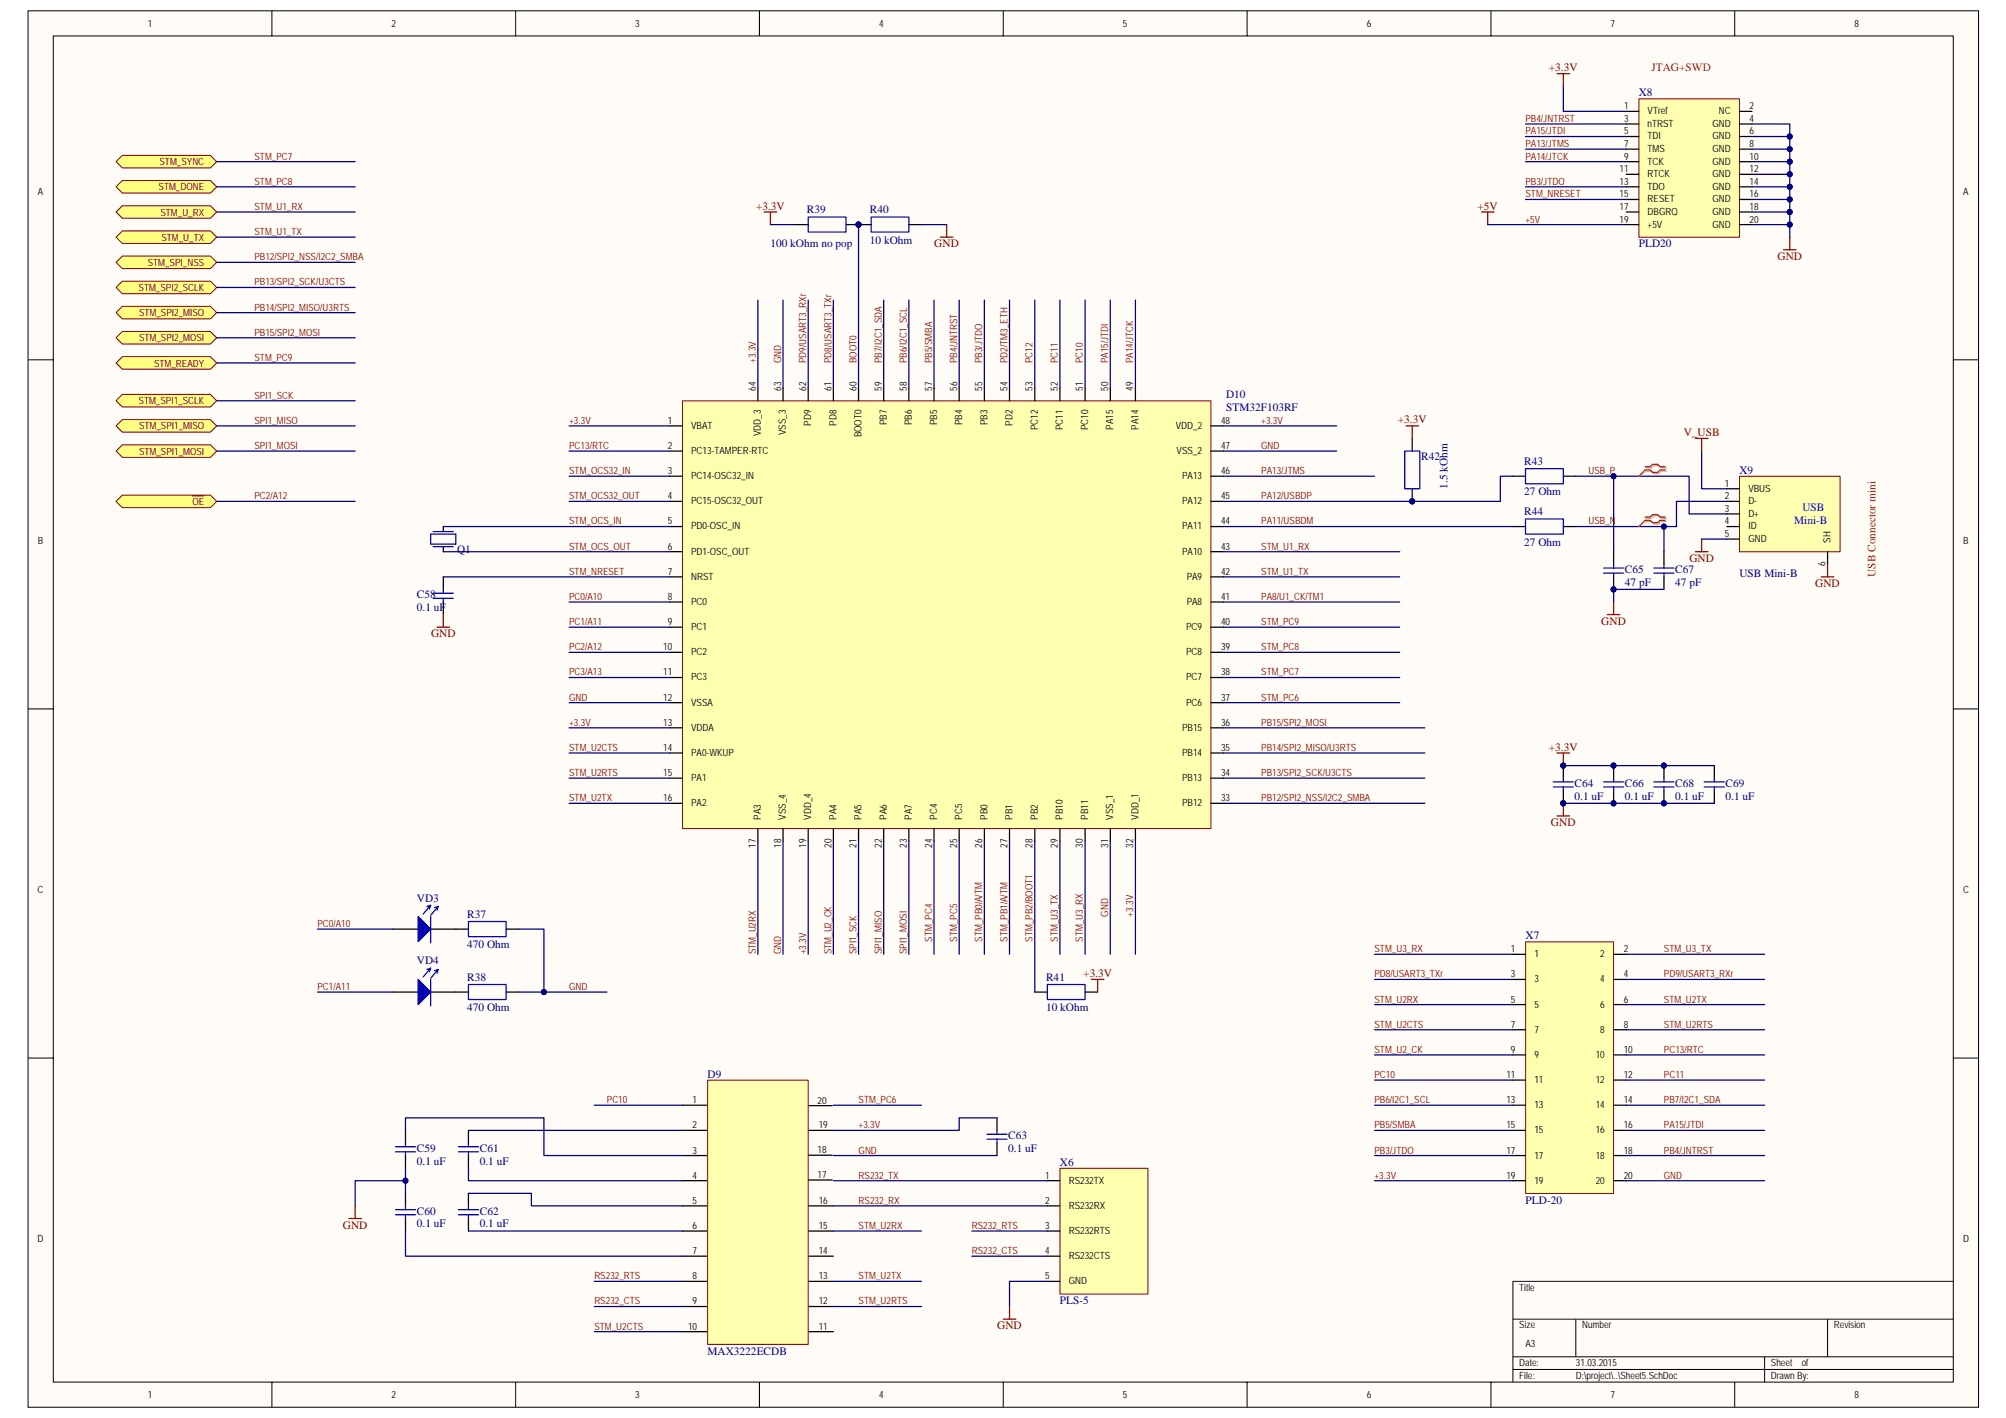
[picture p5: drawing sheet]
<svg xmlns="http://www.w3.org/2000/svg" width="420mm" height="297mm" viewBox="0 0 420 297" stroke-linecap="round" stroke-linejoin="round" font-family="sans-serif">
<path d="M5.9 2.3h408.5v292.5h-408.5z" fill="#fffcf8"/>
<path d="M5.9 2.3h408.5v292.5h-408.5z" fill="none" stroke="#000" stroke-width=".21"/>
<path d="M11.2 7.6h397.9v281.9h-397.9z" fill="#fffcf8"/>
<g fill="none" stroke="#000" stroke-width=".21">
<path d="M11.2 7.5h397.9v282h-397.9zM56.9 2.2v5.3M108 2.2v5.3M159.1 2.2v5.3M210.1 2.2v5.3M261.2 2.2v5.3M312.3 2.2v5.3M363.3 2.2v5.3M5.9 75.4h5.2M409.1 75.4h5.3M5.9 148.5h5.2M409.1 148.5h5.3"/>
<path d="M5.9 221.6h5.2M409.1 221.6h5.3M316.9 276.3h92.2M330.1 276.3v7.9M382.8 276.3v7.9M409.1 268.4h-92.2v21.1M56.9 289.5v5.3M108 289.5v5.3M159.1 289.5v5.3M210.1 289.5v5.3M261.2 289.5v5.3M312.3 289.5v5.3"/>
<path d="M316.9 284.2h92.2M316.9 286.9h92.2M363.3 289.5v5.3M369.6 284.2v5.3"/>
</g>
<path d="M143 84h110.6v89.6h-110.6z" fill="#ffffb0"/>
<path d="M142.9 84h110.7v89.6h-110.7z" fill="none" stroke="#800000" stroke-width=".21"/>
<g fill="none" stroke="#000" stroke-width=".26">
<path d="M140.3 89.2h2.6M140.3 94.5h2.6M140.3 99.8h2.6M158.7 81.3v2.6M164 81.3v2.6M169.3 81.3v2.6M174.6 81.3v2.6M179.8 81.3v2.6M185.1 81.3v2.6M190.4 81.3v2.6M195.6 81.3v2.6M200.9 81.3v2.6"/>
<path d="M206.2 81.3v2.6M211.4 81.3v2.6M216.7 81.3v2.6M222 81.3v2.6M227.3 81.3v2.6M232.5 81.3v2.6M237.8 81.3v2.6M253.6 89.2h2.7M253.6 94.5h2.7M253.6 99.8h2.7M295.8 91.8v2.7M316.9 99.8h2.6"/>
<path d="M327.4 99.8h2.7M92.8 110.3v1.1M92.8 114.5v1.1M140.3 105h2.6M140.3 110.3h2.6M140.3 115.6h2.6M253.6 105h2.7M253.6 110.3h2.7M253.6 115.6h2.7M295.8 102.4v2.6M316.9 110.3h2.6M327.4 110.3h2.7"/>
<path d="M338 115.6v2.6M348.5 115.6v2.6M140.3 120.8h2.6M140.3 126.1h2.6M140.3 131.4h2.6M140.3 136.7h2.6M253.6 120.8h2.7M253.6 126.1h2.7M253.6 131.4h2.7M253.6 136.7h2.7M338 120.8v2.7M348.5 120.8v2.7"/>
<path d="M140.3 141.9h2.6M140.3 147.2h2.6M140.3 152.5h2.6M140.3 157.7h2.6M253.6 141.9h2.7M253.6 147.2h2.7M253.6 152.5h2.7M253.6 157.7h2.7M140.3 163h2.6M140.3 168.3h2.6M158.7 173.5v2.7M164 173.5v2.7"/>
<path d="M169.3 173.5v2.7M174.6 173.5v2.7M179.8 173.5v2.7M185.1 173.5v2.7M190.4 173.5v2.7M195.6 173.5v2.7M200.9 173.5v2.7M206.2 173.5v2.7M211.4 173.5v2.7M216.7 173.5v2.7M222 173.5v2.7M227.3 173.5v2.7"/>
<path d="M232.5 173.5v2.7M237.8 173.5v2.7M253.6 163h2.7M253.6 168.3h2.7"/>
</g>
<g fill="none" stroke="#00f" stroke-width=".26">
<path d="M294.2 94.5h3.2v7.9h-3.2zM319.5 98.2h7.9v3.1h-7.9zM90.2 111.9h5.3v2.1h-5.3zM90.7 111.4h4.2M90.7 114.5h4.2M319.5 108.7h7.9v3.2h-7.9zM335.9 119h4.2M338 118.2v.8M346.4 119h4.2M348.5 118.2v.8M335.9 120.1h4.2M338 120.1v.7"/>
<path d="M346.4 120.1h4.2M348.5 120.1v.7"/>
</g>
<g fill="none" stroke="#000080" stroke-width=".26">
<path d="M158.7 62.9v18.4M164 62.9v18.4M169.3 62.9v18.4M174.6 62.9v18.4M185.1 62.9v18.4M190.4 62.9v18.4M195.6 62.9v18.4M200.9 62.9v18.4M206.2 62.9v18.4M211.4 62.9v18.4M216.7 62.9v18.4M222 62.9v18.4"/>
<path d="M227.3 62.9v18.4M232.5 62.9v18.4M237.8 62.9v18.4M256.3 94.5h23.7M256.3 89.2h23.7M256.3 99.8h31.6M338 99.8v15.8M92.8 115.6h47.5M92.8 110.3h47.5M256.3 110.3h60.6M348.5 110.3v5.3M348.5 123.5h-10.5v2.6"/>
</g>
<g fill="#000080" stroke="#000080" stroke-width=".21">
<circle cx="295.8" cy="105" r=".52"/>
<circle cx="337.9" cy="123.5" r=".52"/>
<circle cx="337.9" cy="99.8" r=".52"/>
<circle cx="348.5" cy="110.3" r=".52"/>
</g>
<path d="M294.5 89.2h2.6M295.8 89.2v2.6M336.6 128.7h2.7M338 126.1v2.6" fill="none" stroke="#800000" stroke-width=".26"/>
<path d="M364.4 99.8h21v15.8h-21z" fill="#ffffb0"/>
<path d="M364.4 99.8h21v15.8h-21z" fill="none" stroke="#800000" stroke-width=".21"/>
<path d="M361.7 102.4h2.6M361.7 105h2.6M361.7 107.7h2.6M361.7 110.3h2.6M361.7 112.9h2.6M382.8 115.6v2.6M327.4 160.4v2.6M327.4 165.7v2.6" fill="none" stroke="#000" stroke-width=".26"/>
<g fill="none" stroke="#000080" stroke-width=".26">
<path d="M330.1 99.8h23.7v7.9h7.9M356.4 94.5v7.9h5.3M256.3 115.6h36.9M356.4 112.9h5.3M361.7 105h-10.6v5.3h-21M256.3 120.8h36.9M256.3 136.7h36.9M256.3 131.4h36.9M256.3 126.1h36.9M256.3 152.5h42.1M256.3 157.7h42.1M256.3 147.2h36.9"/>
<path d="M256.3 141.9h36.9M256.3 163h42.1M256.3 168.3h42.1"/>
</g>
<g fill="#000080" stroke="#000080" stroke-width=".21">
<circle cx="348.5" cy="110.3" r=".52"/>
<circle cx="337.9" cy="99.8" r=".52"/>
<circle cx="327.4" cy="168.3" r=".52"/>
<circle cx="327.4" cy="160.4" r=".51"/>
</g>
<path d="M355.1 91.8h2.6M356.4 91.8v2.7M355.1 115.6h2.6M356.4 112.9v2.7M382.8 118.2v2.6M381.5 120.8h2.6" fill="none" stroke="#800000" stroke-width=".26"/>
<path d="M325.3 163.8h4.2M325.3 164.8h4.2M327.4 163v.8M327.4 164.8v.9" fill="none" stroke="#00f" stroke-width=".26"/>
<path d="M344.8 98h1.1l.5-.5h1.1l.5 .5h1M344.8 98.7h1.1l.5 .5h1.1l.5-.5h1M344.8 108.6h1.1l.5-.5h1.1l.5 .5h1M344.8 109.2h1.1l.5 .6h1.1l.5-.6h1" fill="none" stroke="#d0a19e" stroke-width=".26"/>
<path d="M344.8 98.7l-1.6 1.1M344.8 109.2l-1.6 1.1" fill="none" stroke="#d0a19e" stroke-width=".21"/>
<path d="M344.6 97.8h1l.5-.5h1.1l.5 .5h1.1M344.6 98.4h1l.5 .6h1.1l.5-.6h1.1M344.6 108.3h1l.5-.5h1.1l.5 .5h1.1M344.6 109h1l.5 .5h1.1l.5-.5h1.1" fill="none" stroke="#f00" stroke-width=".26"/>
<path d="M344.6 98.4l-1.4 1.4M344.6 109l-1.4 1.3" fill="none" stroke="#f00" stroke-width=".21"/>
<path d="M343.3 20.7h21v29h-21z" fill="#ffffb0"/>
<path d="M343.3 20.7h21v29h-21z" fill="none" stroke="#800000" stroke-width=".21"/>
<g fill="none" stroke="#000" stroke-width=".26">
<path d="M340.6 23.3h2.6M340.6 26h2.6M340.6 28.6h2.6M340.6 31.2h2.6M340.6 33.9h2.6M340.6 36.5h2.6M340.6 39.1h2.6M364.3 23.3h2.7M364.3 26h2.7M364.3 28.6h2.7M364.3 31.2h2.7M364.3 33.9h2.7"/>
<path d="M364.3 36.5h2.7M364.3 39.1h2.7M340.6 41.8h2.6M340.6 44.4h2.6M340.6 47.1h2.6M364.3 41.8h2.7M364.3 44.4h2.7M364.3 47.1h2.7M92.8 120.8v2.7M92.8 126.1v2.6M142.9 231.5h5.2M142.9 236.8h5.2"/>
<path d="M150 230.3h2.3M169.1 231.6h5.2M169.4 236.8h5.2M142.9 242.1h5.2M142.9 247.3h5.2M142.9 252.6h5.2M142.9 257.9h5.2M169.1 247.2h5.2M169.1 242h5.2M169.4 252.6h5.2M169.4 257.9h5.2M142.9 263.1h5.2"/>
<path d="M142.9 268.4h5.2M142.9 273.7h5.2M142.9 279h5.2M169.4 263.1h5.2M169.4 268.4h5.2M169.4 273.7h5.2M169.4 279h5.2"/>
</g>
<g fill="none" stroke="#000080" stroke-width=".26">
<path d="M327.4 18.1v5.2h13.2M319.5 26h21.1M319.5 28.6h21.1M319.5 31.2h21.1M319.5 33.9h21.1M319.5 39.1h21.1M367 26h7.9v23.7M367 28.6h7.9M367 31.2h7.9M367 33.9h7.9M367 39.1h7.9M367 36.5h7.9"/>
<path d="M319.5 41.8h21.1M367 41.8h7.9M367 44.4h7.9M367 47.1h7.9M119.2 89.2h21.1M119.2 94.5h21.1M119.2 99.8h21.1M316.9 99.8h-2.6v5.2h-58M119.2 105h21.1M92.8 120.8h47.5M119.2 126.1h21.1M119.2 131.4h21.1"/>
<path d="M119.2 136.7h21.1M119.2 141.9h21.1M119.2 147.2h21.1M119.2 152.5h21.1M119.2 157.7h21.1M119.2 163h21.1M119.2 168.3h21.1M158.7 176.2v23.7M164 176.2v23.7M169.3 176.2v23.7M174.6 176.2v23.7M179.8 176.2v23.7"/>
<path d="M185.1 176.2v23.7M190.4 176.2v23.7M195.6 176.2v23.7M200.9 176.2v23.7M206.2 176.2v23.7M211.4 176.2v23.7M222 176.2v23.7M227.3 176.2v23.7M232.5 176.2v23.7M237.8 176.2v23.7"/>
</g>
<path d="M326.1 15.4h2.6M327.4 15.4v2.7M373.6 52.3h2.6M374.9 49.7v2.6M91.5 131.4h2.7M92.8 128.7v2.7" fill="none" stroke="#800000" stroke-width=".26"/>
<g fill="#000080" stroke="#000080" stroke-width=".21">
<circle cx="374.9" cy="28.6" r=".53"/>
<circle cx="374.9" cy="31.2" r=".52"/>
<circle cx="374.9" cy="33.9" r=".53"/>
<circle cx="374.9" cy="36.5" r=".52"/>
<circle cx="374.9" cy="39.1" r=".53"/>
<circle cx="374.9" cy="41.8" r=".52"/>
<circle cx="374.9" cy="44.4" r=".53"/>
<circle cx="374.9" cy="47.1" r=".52"/>
<circle cx="295.8" cy="105" r=".52"/>
</g>
<path d="M90.7 124.3h4.2M90.7 125.3h4.2M92.8 123.5v.8M92.8 125.3v.8" fill="none" stroke="#00f" stroke-width=".26"/>
<path d="M148.2 226.3h21.1v55.3h-21.1z" fill="#ffffb0"/>
<path d="M148.2 226.3h21.1v55.3h-21.1z" fill="none" stroke="#800000" stroke-width=".21"/>
<g fill="none" stroke="#000080" stroke-width=".26">
<path d="M98.1 236.8h44.8M124.5 231.5h18.4M174.6 231.5h18.4M208.8 234.2h-7.9v2.6h-26.3M98.1 244.7v2.6h44.8M98.1 257.9h44.8M98.1 250h13.2v2.6h31.6M174.6 242.1h34.2M174.6 257.9h18.4M124.5 268.4h18.4M124.5 273.7h18.4M124.5 279h18.4"/>
<path d="M174.6 268.4h18.4M174.6 273.7h18.4"/>
</g>
<path d="M84.9 236.8v2.6M98.1 236.8v2.6M208.8 234.2v2.6M208.8 239.4v2.7M84.9 242.1v2.6M98.1 242.1v2.6M98.1 250v2.6M98.1 255.2v2.7" fill="none" stroke="#000" stroke-width=".26"/>
<g fill="none" stroke="#00f" stroke-width=".26">
<path d="M84.9 239.4v.8M98.1 239.4v.8M206.7 237.6h4.2M206.7 238.6h4.2M208.8 236.8v.8M208.8 238.6v.8M82.8 240.2h4.2M82.8 241.3h4.2M84.9 241.3v.8M96 240.2h4.2M96 241.3h4.2M96 253.4h4.2"/>
<path d="M96 254.5h4.2M98.1 241.3v.8M98.1 252.6v.8M98.1 254.5v.7"/>
</g>
<g fill="#ffff80" stroke="#800000" stroke-width=".21">
<path d="M24.3 76l1.3-1.3h18.5l1.3 1.3-1.3 1.3h-18.5z" fill-rule="evenodd"/>
<path d="M24.3 70.8l1.3-1.4h18.5l1.3 1.4-1.3 1.3h-18.5z" fill-rule="evenodd"/>
<path d="M24.3 65.5l1.3-1.3h18.5l1.3 1.3-1.3 1.3h-18.5z" fill-rule="evenodd"/>
<path d="M24.3 60.2l1.3-1.3h18.5l1.3 1.3-1.3 1.3h-18.5z" fill-rule="evenodd"/>
<path d="M24.3 54.9l1.3-1.3h18.5l1.3 1.3-1.3 1.4h-18.5z" fill-rule="evenodd"/>
<path d="M24.3 49.7l1.3-1.3h18.5l1.3 1.3-1.3 1.3h-18.5z" fill-rule="evenodd"/>
<path d="M24.3 44.4l1.3-1.3h18.5l1.3 1.3-1.3 1.3h-18.5z" fill-rule="evenodd"/>
<path d="M24.3 39.1l1.3-1.3h18.5l1.3 1.3-1.3 1.3h-18.5z" fill-rule="evenodd"/>
<path d="M24.3 33.9l1.3-1.3h18.5l1.3 1.3-1.3 1.3h-18.5z" fill-rule="evenodd"/>
</g>
<path d="M45.4 39.1h29M45.4 33.9h29M45.4 54.9h29M45.4 49.7h29M45.4 44.4h29M45.4 70.8h29M45.4 65.5h29M45.4 60.2h29M45.4 76h29" fill="none" stroke="#000080" stroke-width=".26"/>
<g fill="#ffff80" stroke="#800000" stroke-width=".21">
<path d="M24.3 94.5l1.3-1.3h18.5l1.3 1.3-1.3 1.3h-18.5z" fill-rule="evenodd"/>
<path d="M24.3 89.2l1.3-1.3h18.5l1.3 1.3-1.3 1.3h-18.5z" fill-rule="evenodd"/>
<path d="M25.6 82.6h18.5l1.3 1.3-1.3 1.4h-18.5l-1.3-1.4z" fill-rule="evenodd"/>
</g>
<path d="M45.4 94.5h29M45.4 89.2h29M45.4 83.9h29" fill="none" stroke="#000080" stroke-width=".26"/>
<path d="M319.6 197.3h18.4v52.7h-18.4z" fill="#ffffb0"/>
<path d="M319.5 197.3h18.5v52.7h-18.5z" fill="none" stroke="#800000" stroke-width=".21"/>
<g fill="none" stroke="#000" stroke-width=".26">
<path d="M166.7 47.1h2.6M177.2 47.1h5.3M190.4 47.1h2.6M338 160.4v2.6M338 165.7v2.6M348.5 160.4v2.6M348.5 165.7v2.6M359.1 160.4v2.6M359.1 165.7v2.6M82.3 194.6h5.3M90.2 194.6h5.3M316.9 199.9h2.6"/>
<path d="M338 199.9h2.6M216.7 207.8h2.7M227.3 207.8h2.6M316.9 205.2h2.6M316.9 210.4h2.6M316.9 215.7h2.6M338 205.2h2.6M338 210.4h2.6M338 215.7h2.6M316.9 221h2.6M316.9 226.3h2.6M316.9 231.5h2.6"/>
<path d="M316.9 236.8h2.6M338 221h2.6M338 226.3h2.6M338 231.5h2.6M338 236.8h2.6M84.9 250v2.6M84.9 255.2v2.7M316.9 242.1h2.6M316.9 247.3h2.6M338 242.1h2.6M338 247.3h2.6"/>
</g>
<g fill="none" stroke="#000080" stroke-width=".26">
<path d="M161.4 47.1h5.3M179.8 47.1v34.2M193 47.1h5.3M216.7 176.2v31.6M327.4 160.4h31.7M327.4 168.3h31.7M287.9 199.9h29M340.6 199.9h29M287.9 205.2h29M287.9 210.4h29M287.9 215.7h29M340.6 205.2h29"/>
<path d="M340.6 210.4h29M340.6 215.7h29M84.9 236.8v-2.6h29v7.9h29M287.9 221h29M287.9 226.3h29M287.9 231.5h29M287.9 236.8h29M340.6 221h29M340.6 226.3h29M340.6 231.5h29M340.6 236.8h29M84.9 247.3h-10.5v5.3"/>
<path d="M84.9 257.9v5.2h58M84.9 244.7v5.3M287.9 242.1h29M287.9 247.3h29M340.6 242.1h29M340.6 247.3h29"/>
</g>
<g fill="#000080" stroke="#000080" stroke-width=".21">
<circle cx="337.9" cy="168.3" r=".52"/>
<circle cx="338" cy="160.4" r=".51"/>
<circle cx="348.5" cy="168.3" r=".52"/>
<circle cx="348.5" cy="160.4" r=".51"/>
<circle cx="327.4" cy="168.3" r=".52"/>
<circle cx="327.4" cy="160.4" r=".51"/>
<circle cx="179.8" cy="47.1" r=".52"/>
<circle cx="84.9" cy="247.3" r=".52"/>
</g>
<g fill="none" stroke="#00f" stroke-width=".26">
<path d="M169.3 45.5h7.9v3.1h-7.9zM182.5 45.5h7.9v3.1h-7.9zM335.9 163.8h4.2M335.9 164.8h4.2M338 163v.8M338 164.8v.9M346.4 163.8h4.2M346.4 164.8h4.2M348.5 163v.8M348.5 164.8v.9M356.9 163.8h4.3M356.9 164.8h4.3"/>
<path d="M359.1 163v.8M359.1 164.8v.9M219.4 206.2h7.9v3.2h-7.9zM82.8 253.4h4.2M82.8 254.5h4.2M84.9 252.6v.8M84.9 254.5v.7"/>
</g>
<path d="M160.1 44.4h2.6M161.4 44.4v2.7M197 49.7h2.6M198.3 47.1v2.6M326.1 157.7h2.6M327.4 157.7v2.7M326.1 170.9h2.6M327.4 168.3v2.6M228.6 205.2h2.6M229.9 205.2v2.6M73.1 255.2h2.6M74.4 252.6v2.6" fill="none" stroke="#800000" stroke-width=".26"/>
<path d="M87.6 192l2.6 2.6-2.6 2.7z" fill="#00f"/>
<path d="M87.6 192l2.6 2.6-2.6 2.7zM89.4 189.9l.8-.3-1.6 1.9M90.2 189.6l-.3 .8M90.2 192v5.5M91 190.1l.8-.2-1.6 1.8M91.8 189.9l-.3 .8" fill="none" stroke="#00f" stroke-width=".26"/>
<path d="M82.3 207.8h5.3M90.2 207.8h5.3" fill="none" stroke="#000" stroke-width=".26"/>
<path d="M87.6 205.2l2.6 2.6-2.6 2.6z" fill="#00f"/>
<path d="M98.1 193h7.9v3.2h-7.9zM87.6 205.2l2.6 2.6-2.6 2.6zM89.4 203.1l.8-.3-1.6 1.8M90.2 202.8l-.3 .8M90.2 205.2v5.5M91 203.3l.8-.2-1.6 1.8M91.8 203.1l-.3 .8M98.1 206.2h7.9v3.2h-7.9z" fill="none" stroke="#00f" stroke-width=".26"/>
<path d="M95.5 194.6h2.6M106 194.6h2.7M95.5 207.8h2.6M106 207.8h2.7" fill="none" stroke="#000" stroke-width=".26"/>
<path d="M66.5 194.6h15.8M108.7 194.6h5.2v13.2M66.5 207.8h15.8M108.7 207.8h18.4" fill="none" stroke="#000080" stroke-width=".26"/>
<circle cx="113.9" cy="207.8" r=".52" fill="#000080" stroke="#000080" stroke-width=".21"/>
<path d="M222 244.8h18.4v26.3h-18.4z" fill="#ffffb0"/>
<path d="M222 244.7h18.4v26.4h-18.4z" fill="none" stroke="#800000" stroke-width=".21"/>
<path d="M219.4 247.3h2.6M219.4 252.6h2.6M219.4 257.9h2.6M219.4 263.1h2.6M219.4 268.4h2.6" fill="none" stroke="#000" stroke-width=".26"/>
<path d="M174.6 247.3h44.8M174.6 252.6h44.8M203.5 257.9h15.9M203.5 263.1h15.9M219.4 268.4h-8v5.3" fill="none" stroke="#000080" stroke-width=".26"/>
<path d="M210.1 276.3h2.7M211.4 273.7v2.6" fill="none" stroke="#800000" stroke-width=".26"/>
<path d="M25.6 103.7h18.5l1.3 1.3-1.3 1.3h-18.5l-1.3-1.3z" fill-rule="evenodd" fill="#ffff80" stroke="#800000" stroke-width=".21"/>
<path d="M310.3 44.4h2.6M311.6 44.4v2.7M40.3 103.8h2.5" fill="none" stroke="#800000" stroke-width=".26"/>
<path d="M311.6 47.1h29M45.4 105h29" fill="none" stroke="#000080" stroke-width=".26"/>
<g font-size="2.4" fill="#800000">
<text x="324.4" y="14.9">+3.3V</text>
<text x="158.4" y="43.9">+3.3V</text>
<text x="309.5" y="43.9">+5V</text>
<text x="195.7" y="51.8">GND</text>
<text x="372.3" y="54.4">GND</text>
<text x="292.8" y="88.7">+3.3V</text>
<text x="352.7" y="91.3">V_USB</text>
<text x="353.9" y="117.7">GND</text>
<text x="380.2" y="123">GND</text>
<text x="335.4" y="130.9">GND</text>
<text x="90.3" y="133.5">GND</text>
<text x="324.4" y="157.2">+3.3V</text>
<text x="324.9" y="173">GND</text>
<text x="226.9" y="204.7">+3.3V</text>
<text x="71.8" y="257.4">GND</text>
<text x="208.9" y="278.5">GND</text>
</g>
<g font-size="2.4" fill="#f00">
<text x="345.9" y="14.9">JTAG+SWD</text>
<text x="392.8" y="120.8" transform="rotate(-90 392.8 120.8)">USB Connector mini</text>
</g>
<g font-size="2.4" fill="#000080">
<text x="343.2" y="20.2">X8</text>
<text x="169" y="44.7">R39</text>
<text x="182.2" y="44.7">R40</text>
<text x="161.4" y="51.8">100 kOhm no pop</text>
<text x="182.2" y="51">10 kOhm</text>
<text x="343.2" y="51.8">PLD20</text>
<text x="256.8" y="83.4">D10</text>
<text x="256.8" y="86.1">STM32F103RF</text>
<text x="297.7" y="96.4">R42</text>
<text x="319.3" y="97.4">R43</text>
<text x="364.3" y="99.3">X9</text>
<text x="303.2" y="102.4" transform="rotate(-90 303.2 102.4)">1.5 kOhm</text>
<text x="319.3" y="103.7">27 Ohm</text>
<text x="319.3" y="107.9">R44</text>
<text x="95.7" y="115.8">Q1</text>
<text x="319.3" y="114.3">27 Ohm</text>
<text x="87.3" y="125.3">C58</text>
<text x="340.3" y="120.1">C65</text>
<text x="340.3" y="122.7">47 pF</text>
<text x="350.9" y="120.1">C67</text>
<text x="350.9" y="122.7">47 pF</text>
<text x="364.3" y="120.9">USB Mini-B</text>
<text x="87.3" y="128">0.1 uF</text>
<text x="329.8" y="164.9">C64</text>
<text x="329.8" y="167.5">0.1 uF</text>
<text x="340.3" y="164.9">C66</text>
<text x="340.3" y="167.5">0.1 uF</text>
<text x="350.9" y="164.9">C68</text>
<text x="350.9" y="167.5">0.1 uF</text>
<text x="361.4" y="164.9">C69</text>
<text x="361.4" y="167.5">0.1 uF</text>
<text x="87.3" y="188.8">VD3</text>
<text x="97.9" y="192.3">R37</text>
<text x="319.5" y="196.8">X7</text>
<text x="87.3" y="202">VD4</text>
<text x="97.9" y="198.6">470 Ohm</text>
<text x="97.9" y="205.5">R38</text>
<text x="219.1" y="205.5">R41</text>
<text x="97.9" y="211.8">470 Ohm</text>
<text x="219.1" y="211.8">10 kOhm</text>
<text x="148.2" y="225.7">D9</text>
<text x="211.2" y="238.7">C63</text>
<text x="87.3" y="241.3">C59</text>
<text x="87.3" y="243.9">0.1 uF</text>
<text x="100.5" y="241.3">C61</text>
<text x="100.5" y="243.9">0.1 uF</text>
<text x="211.2" y="241.3">0.1 uF</text>
<text x="222" y="244.2">X6</text>
<text x="87.3" y="254.5">C60</text>
<text x="87.3" y="257.1">0.1 uF</text>
<text x="100.5" y="254.5">C62</text>
<text x="100.5" y="257.1">0.1 uF</text>
<text x="319.5" y="252.1">PLD-20</text>
<text x="222" y="273.2">PLS-5</text>
<text x="148.2" y="283.7">MAX3222ECDB</text>
</g>
<g font-size="2.4" fill="#00f">
<text x="377.5" y="107.1">USB</text>
<text x="375.8" y="109.8">Mini-B</text>
</g>
<g font-size="2.1">
<text x="30.9" y="5.6">1</text>
<text x="82" y="5.6">2</text>
<text x="133.1" y="5.6">3</text>
<text x="184.1" y="5.6">4</text>
<text x="235.2" y="5.6">5</text>
<text x="286.3" y="5.6">6</text>
<text x="337.3" y="5.6">7</text>
<text x="388.4" y="5.6">8</text>
<text x="340.2" y="22.9">1</text>
<text x="345.1" y="23.9">VTref</text>
<text x="360" y="23.9">NC</text>
<text x="366.4" y="22.9">2</text>
<text x="340.2" y="25.5">3</text>
<text x="340.2" y="28.2">5</text>
<text x="345.1" y="26.6">nTRST</text>
<text x="345.1" y="29.2">TDI</text>
<text x="358.7" y="26.6">GND</text>
<text x="358.7" y="29.2">GND</text>
<text x="366.4" y="25.5">4</text>
<text x="366.4" y="28.2">6</text>
<text x="340.2" y="30.8">7</text>
<text x="340.2" y="33.4">9</text>
<text x="345.1" y="31.9">TMS</text>
<text x="345.1" y="34.5">TCK</text>
<text x="358.7" y="31.9">GND</text>
<text x="358.7" y="34.5">GND</text>
<text x="366.4" y="30.8">8</text>
<text x="366.4" y="33.4">10</text>
<text x="7.9" y="40.7">A</text>
<text x="339.2" y="36.1">11</text>
<text x="339.2" y="38.7">13</text>
<text x="339.2" y="41.3">15</text>
<text x="345.1" y="37.1">RTCK</text>
<text x="345.1" y="39.8">TDO</text>
<text x="358.7" y="37.1">GND</text>
<text x="358.7" y="39.8">GND</text>
<text x="366.4" y="36.1">12</text>
<text x="366.4" y="38.7">14</text>
<text x="366.4" y="41.3">16</text>
<text x="411.2" y="40.7">A</text>
<text x="339.2" y="44">17</text>
<text x="339.2" y="46.6">19</text>
<text x="345.1" y="42.4">RESET</text>
<text x="345.1" y="45">DBGRQ</text>
<text x="345.1" y="47.7">+5V</text>
<text x="358.7" y="42.4">GND</text>
<text x="358.7" y="45">GND</text>
<text x="358.7" y="47.7">GND</text>
<text x="366.4" y="44">18</text>
<text x="366.4" y="46.6">20</text>
<text x="158.3" y="81.9" transform="rotate(-90 158.3 81.9)">64</text>
<text x="163.6" y="81.9" transform="rotate(-90 163.6 81.9)">63</text>
<text x="168.9" y="81.9" transform="rotate(-90 168.9 81.9)">62</text>
<text x="174.1" y="81.9" transform="rotate(-90 174.1 81.9)">61</text>
<text x="179.4" y="81.9" transform="rotate(-90 179.4 81.9)">60</text>
<text x="184.7" y="81.9" transform="rotate(-90 184.7 81.9)">59</text>
<text x="189.9" y="81.9" transform="rotate(-90 189.9 81.9)">58</text>
<text x="195.2" y="81.9" transform="rotate(-90 195.2 81.9)">57</text>
<text x="200.5" y="81.9" transform="rotate(-90 200.5 81.9)">56</text>
<text x="205.7" y="81.9" transform="rotate(-90 205.7 81.9)">55</text>
<text x="211" y="81.9" transform="rotate(-90 211 81.9)">54</text>
<text x="216.3" y="81.9" transform="rotate(-90 216.3 81.9)">53</text>
<text x="221.6" y="81.9" transform="rotate(-90 221.6 81.9)">52</text>
<text x="226.8" y="81.9" transform="rotate(-90 226.8 81.9)">51</text>
<text x="232.1" y="81.9" transform="rotate(-90 232.1 81.9)">50</text>
<text x="237.4" y="81.9" transform="rotate(-90 237.4 81.9)">49</text>
<text x="139.9" y="88.8">1</text>
<text x="144.8" y="89.8">VBAT</text>
<text x="169.9" y="89.1" transform="rotate(-90 169.9 89.1)">PD9</text>
<text x="175.2" y="89.1" transform="rotate(-90 175.2 89.1)">PD8</text>
<text x="185.7" y="89" transform="rotate(-90 185.7 89)">PB7</text>
<text x="191" y="89" transform="rotate(-90 191 89)">PB6</text>
<text x="196.3" y="89" transform="rotate(-90 196.3 89)">PB5</text>
<text x="201.5" y="89" transform="rotate(-90 201.5 89)">PB4</text>
<text x="206.8" y="89" transform="rotate(-90 206.8 89)">PB3</text>
<text x="212.1" y="89.1" transform="rotate(-90 212.1 89.1)">PD2</text>
<text x="246.3" y="89.8">VDD_2</text>
<text x="255.7" y="88.8">48</text>
<text x="139.9" y="94">2</text>
<text x="144.8" y="95.1">PC13-TAMPER-RTC</text>
<text x="159.4" y="91.3" transform="rotate(-90 159.4 91.3)">VDD_3</text>
<text x="164.6" y="91.1" transform="rotate(-90 164.6 91.1)">VSS_3</text>
<text x="180.5" y="91.6" transform="rotate(-90 180.5 91.6)">BOOT0</text>
<text x="217.3" y="90.1" transform="rotate(-90 217.3 90.1)">PC12</text>
<text x="222.6" y="90.1" transform="rotate(-90 222.6 90.1)">PC11</text>
<text x="227.9" y="90.1" transform="rotate(-90 227.9 90.1)">PC10</text>
<text x="233.2" y="90" transform="rotate(-90 233.2 90)">PA15</text>
<text x="238.4" y="90" transform="rotate(-90 238.4 90)">PA14</text>
<text x="246.4" y="95.1">VSS_2</text>
<text x="255.7" y="94">47</text>
<text x="139.9" y="99.3">3</text>
<text x="144.8" y="100.4">PC14-OSC32_IN</text>
<text x="247.6" y="100.4">PA13</text>
<text x="255.7" y="99.3">46</text>
<text x="361.3" y="102">1</text>
<text x="139.9" y="104.6">4</text>
<text x="144.8" y="105.6">PC15-OSC32_OUT</text>
<text x="247.6" y="105.6">PA12</text>
<text x="255.7" y="104.6">45</text>
<text x="361.3" y="104.6">2</text>
<text x="361.3" y="107.2">3</text>
<text x="366.2" y="103">VBUS</text>
<text x="366.2" y="105.6">D-</text>
<text x="7.9" y="113.9">B</text>
<text x="139.9" y="109.9">5</text>
<text x="144.8" y="110.9">PD0-OSC_IN</text>
<text x="247.6" y="110.9">PA11</text>
<text x="255.7" y="109.9">44</text>
<text x="361.3" y="109.9">4</text>
<text x="361.3" y="112.5">5</text>
<text x="366.2" y="108.3">D+</text>
<text x="366.2" y="110.9">ID</text>
<text x="366.2" y="113.6">GND</text>
<text x="383.4" y="113.7" transform="rotate(-90 383.4 113.7)">SH</text>
<text x="411.2" y="113.9">B</text>
<text x="139.9" y="115.1">6</text>
<text x="144.8" y="116.2">PD1-OSC_OUT</text>
<text x="247.6" y="116.2">PA10</text>
<text x="255.7" y="115.1">43</text>
<text x="382.3" y="118.6" transform="rotate(-90 382.3 118.6)">6</text>
<text x="139.9" y="120.4">7</text>
<text x="139.9" y="125.7">8</text>
<text x="144.8" y="121.5">NRST</text>
<text x="248.5" y="121.5">PA9</text>
<text x="255.7" y="125.7">41</text>
<text x="255.7" y="120.4">42</text>
<text x="139.9" y="131">9</text>
<text x="144.8" y="126.7">PC0</text>
<text x="144.8" y="132">PC1</text>
<text x="248.4" y="132">PC9</text>
<text x="248.5" y="126.7">PA8</text>
<text x="255.7" y="131">40</text>
<text x="138.9" y="136.2">10</text>
<text x="144.8" y="137.3">PC2</text>
<text x="248.4" y="137.3">PC8</text>
<text x="255.7" y="136.2">39</text>
<text x="138.9" y="141.5">11</text>
<text x="144.8" y="142.5">PC3</text>
<text x="248.4" y="142.5">PC7</text>
<text x="255.7" y="141.5">38</text>
<text x="138.9" y="146.8">12</text>
<text x="144.8" y="147.8">VSSA</text>
<text x="248.4" y="147.8">PC6</text>
<text x="255.7" y="146.8">37</text>
<text x="138.9" y="152">13</text>
<text x="144.8" y="153.1">VDDA</text>
<text x="247.6" y="153.1">PB15</text>
<text x="255.7" y="152">36</text>
<text x="138.9" y="157.3">14</text>
<text x="144.8" y="158.3">PA0-WKUP</text>
<text x="247.6" y="158.3">PB14</text>
<text x="255.7" y="157.3">35</text>
<text x="138.9" y="162.6">15</text>
<text x="138.9" y="167.9">16</text>
<text x="144.8" y="163.6">PA1</text>
<text x="247.6" y="163.6">PB13</text>
<text x="255.7" y="167.9">33</text>
<text x="255.7" y="162.6">34</text>
<text x="144.8" y="168.9">PA2</text>
<text x="159.4" y="171.7" transform="rotate(-90 159.4 171.7)">PA3</text>
<text x="164.6" y="171.7" transform="rotate(-90 164.6 171.7)">VSS_4</text>
<text x="169.9" y="171.7" transform="rotate(-90 169.9 171.7)">VDD_4</text>
<text x="175.2" y="171.7" transform="rotate(-90 175.2 171.7)">PA4</text>
<text x="180.5" y="171.7" transform="rotate(-90 180.5 171.7)">PA5</text>
<text x="185.7" y="171.7" transform="rotate(-90 185.7 171.7)">PA6</text>
<text x="191" y="171.7" transform="rotate(-90 191 171.7)">PA7</text>
<text x="196.3" y="171.7" transform="rotate(-90 196.3 171.7)">PC4</text>
<text x="201.5" y="171.7" transform="rotate(-90 201.5 171.7)">PC5</text>
<text x="206.8" y="171.7" transform="rotate(-90 206.8 171.7)">PB0</text>
<text x="212.1" y="171.7" transform="rotate(-90 212.1 171.7)">PB1</text>
<text x="217.3" y="171.7" transform="rotate(-90 217.3 171.7)">PB2</text>
<text x="222.6" y="171.7" transform="rotate(-90 222.6 171.7)">PB10</text>
<text x="227.9" y="171.7" transform="rotate(-90 227.9 171.7)">PB11</text>
<text x="233.2" y="171.7" transform="rotate(-90 233.2 171.7)">VSS_1</text>
<text x="238.4" y="171.7" transform="rotate(-90 238.4 171.7)">VDD_1</text>
<text x="247.6" y="168.9">PB12</text>
<text x="158.3" y="177.6" transform="rotate(-90 158.3 177.6)">17</text>
<text x="163.6" y="177.6" transform="rotate(-90 163.6 177.6)">18</text>
<text x="168.9" y="177.6" transform="rotate(-90 168.9 177.6)">19</text>
<text x="174.1" y="177.6" transform="rotate(-90 174.1 177.6)">20</text>
<text x="179.4" y="177.6" transform="rotate(-90 179.4 177.6)">21</text>
<text x="184.7" y="177.6" transform="rotate(-90 184.7 177.6)">22</text>
<text x="189.9" y="177.6" transform="rotate(-90 189.9 177.6)">23</text>
<text x="195.2" y="177.6" transform="rotate(-90 195.2 177.6)">24</text>
<text x="200.5" y="177.6" transform="rotate(-90 200.5 177.6)">25</text>
<text x="205.7" y="177.6" transform="rotate(-90 205.7 177.6)">26</text>
<text x="211" y="177.6" transform="rotate(-90 211 177.6)">27</text>
<text x="216.3" y="177.6" transform="rotate(-90 216.3 177.6)">28</text>
<text x="221.6" y="177.6" transform="rotate(-90 221.6 177.6)">29</text>
<text x="226.8" y="177.6" transform="rotate(-90 226.8 177.6)">30</text>
<text x="232.1" y="177.6" transform="rotate(-90 232.1 177.6)">31</text>
<text x="237.4" y="177.6" transform="rotate(-90 237.4 177.6)">32</text>
<text x="7.9" y="187">C</text>
<text x="411.2" y="187">C</text>
<text x="316.5" y="199.5">1</text>
<text x="321.4" y="200.5">1</text>
<text x="335.2" y="200.5">2</text>
<text x="340.1" y="199.5">2</text>
<text x="316.5" y="204.7">3</text>
<text x="321.4" y="205.8">3</text>
<text x="335.2" y="205.8">4</text>
<text x="340.1" y="204.7">4</text>
<text x="316.5" y="210">5</text>
<text x="316.5" y="215.3">7</text>
<text x="321.4" y="211.1">5</text>
<text x="335.2" y="211.1">6</text>
<text x="340.1" y="210">6</text>
<text x="340.1" y="215.3">8</text>
<text x="316.5" y="220.6">9</text>
<text x="321.4" y="216.3">7</text>
<text x="321.4" y="221.6">9</text>
<text x="334.2" y="221.6">10</text>
<text x="335.2" y="216.3">8</text>
<text x="340.1" y="220.6">10</text>
<text x="315.5" y="225.8">11</text>
<text x="321.4" y="226.9">11</text>
<text x="334.2" y="226.9">12</text>
<text x="340.1" y="225.8">12</text>
<text x="145.1" y="231.1">1</text>
<text x="171.2" y="231.2">20</text>
<text x="315.5" y="231.1">13</text>
<text x="321.4" y="232.2">13</text>
<text x="334.2" y="232.2">14</text>
<text x="340.1" y="231.1">14</text>
<text x="145.1" y="236.4">2</text>
<text x="171.5" y="236.4">19</text>
<text x="315.5" y="236.4">15</text>
<text x="321.4" y="237.4">15</text>
<text x="334.2" y="237.4">16</text>
<text x="340.1" y="236.4">16</text>
<text x="145.1" y="241.6">3</text>
<text x="171.2" y="241.6">18</text>
<text x="315.5" y="241.6">17</text>
<text x="321.4" y="242.7">17</text>
<text x="334.2" y="242.7">18</text>
<text x="340.1" y="241.6">18</text>
<text x="145.1" y="246.9">4</text>
<text x="171.2" y="246.7">17</text>
<text x="218.9" y="246.9">1</text>
<text x="223.8" y="248">RS232TX</text>
<text x="315.5" y="246.9">19</text>
<text x="321.4" y="248">19</text>
<text x="334.2" y="248">20</text>
<text x="340.1" y="246.9">20</text>
<text x="145.1" y="252.2">5</text>
<text x="145.1" y="257.5">6</text>
<text x="171.5" y="252.2">16</text>
<text x="171.5" y="257.5">15</text>
<text x="218.9" y="252.2">2</text>
<text x="218.9" y="257.5">3</text>
<text x="223.8" y="253.2">RS232RX</text>
<text x="7.9" y="260.2">D</text>
<text x="145.1" y="262.7">7</text>
<text x="171.5" y="262.7">14</text>
<text x="218.9" y="262.7">4</text>
<text x="223.8" y="258.5">RS232RTS</text>
<text x="223.8" y="263.8">RS232CTS</text>
<text x="411.2" y="260.2">D</text>
<text x="145.1" y="268">8</text>
<text x="171.5" y="268">13</text>
<text x="218.9" y="268">5</text>
<text x="223.8" y="269">GND</text>
<text x="145.1" y="273.3">9</text>
<text x="171.5" y="273.3">12</text>
<text x="318.2" y="270.4">Title</text>
<text x="144.1" y="278.5">10</text>
<text x="171.5" y="278.5">11</text>
<text x="318.2" y="278.3">Size</text>
<text x="331.4" y="278.3">Number</text>
<text x="384.1" y="278.3">Revision</text>
<text x="318.2" y="286.2">Date:</text>
<text x="319.5" y="282.2">A3</text>
<text x="330.1" y="286.2">31.03.2015</text>
<text x="370.9" y="286.2">Sheet</text>
<text x="377.4" y="286.2">of</text>
<text x="30.9" y="292.9">1</text>
<text x="82" y="292.9">2</text>
<text x="133.1" y="292.9">3</text>
<text x="184.1" y="292.9">4</text>
<text x="235.2" y="292.9">5</text>
<text x="286.3" y="292.9">6</text>
<text x="318.2" y="288.8">File:</text>
<text x="330.1" y="288.8">D:\project\..\Sheet5.SchDoc</text>
<text x="337.3" y="292.9">7</text>
<text x="370.9" y="288.8">Drawn By:</text>
<text x="388.4" y="292.9">8</text>
</g>
<g font-size="2.1" fill="#800000">
<text x="319.5" y="25.5">PB4/JNTRST</text>
<text x="319.5" y="28.2">PA15/JTDI</text>
<text x="33.4" y="34.6">STM_SYNC</text>
<text x="53.3" y="33.4">STM_PC7</text>
<text x="319.5" y="30.8">PA13/JTMS</text>
<text x="319.5" y="33.4">PA14/JTCK</text>
<text x="33.2" y="39.9">STM_DONE</text>
<text x="53.3" y="38.7">STM_PC8</text>
<text x="319.5" y="38.7">PB3/JTDO</text>
<text x="319.5" y="41.3">STM_NRESET</text>
<text x="33.6" y="45.2">STM_U_RX</text>
<text x="53.3" y="44">STM_U1_RX</text>
<text x="319.5" y="46.6">+5V</text>
<text x="33.8" y="50.4">STM_U_TX</text>
<text x="53.3" y="49.3">STM_U1_TX</text>
<text x="30.9" y="55.7">STM_SPI_NSS</text>
<text x="53.3" y="59.8">PB13/SPI2_SCK/U3CTS</text>
<text x="53.3" y="54.5">PB12/SPI2_NSS/I2C2_SMBA</text>
<text x="29" y="61">STM_SPI2_SCLK</text>
<text x="53.3" y="65.1">PB14/SPI2_MISO/U3RTS</text>
<text x="29.1" y="71.5">STM_SPI2_MOSI</text>
<text x="29.1" y="66.3">STM_SPI2_MISO</text>
<text x="53.3" y="70.3">PB15/SPI2_MOSI</text>
<text x="32.3" y="76.8">STM_READY</text>
<text x="53.3" y="75.6">STM_PC9</text>
<text x="158.3" y="76.1" transform="rotate(-90 158.3 76.1)">+3.3V</text>
<text x="163.6" y="76.1" transform="rotate(-90 163.6 76.1)">GND</text>
<text x="168.9" y="76.1" transform="rotate(-90 168.9 76.1)">PD9/USART3_RXr</text>
<text x="174.1" y="76.1" transform="rotate(-90 174.1 76.1)">PD8/USART3_TXr</text>
<text x="179.4" y="76.1" transform="rotate(-90 179.4 76.1)">BOOT0</text>
<text x="184.7" y="76.1" transform="rotate(-90 184.7 76.1)">PB7/I2C1_SDA</text>
<text x="189.9" y="76.1" transform="rotate(-90 189.9 76.1)">PB6/I2C1_SCL</text>
<text x="195.2" y="76.1" transform="rotate(-90 195.2 76.1)">PB5/SMBA</text>
<text x="200.5" y="76.1" transform="rotate(-90 200.5 76.1)">PB4/JNTRST</text>
<text x="205.7" y="76.1" transform="rotate(-90 205.7 76.1)">PB3/JTDO</text>
<text x="211" y="76.1" transform="rotate(-90 211 76.1)">PD2/TM3_ETH</text>
<text x="216.3" y="76.1" transform="rotate(-90 216.3 76.1)">PC12</text>
<text x="221.6" y="76.1" transform="rotate(-90 221.6 76.1)">PC11</text>
<text x="226.8" y="76.1" transform="rotate(-90 226.8 76.1)">PC10</text>
<text x="232.1" y="76.1" transform="rotate(-90 232.1 76.1)">PA15/JTDI</text>
<text x="237.4" y="76.1" transform="rotate(-90 237.4 76.1)">PA14/JTCK</text>
<text x="53.3" y="83.5">SPI1_SCK</text>
<text x="29" y="84.7">STM_SPI1_SCLK</text>
<text x="29.1" y="90">STM_SPI1_MISO</text>
<text x="53.3" y="88.8">SPI1_MISO</text>
<text x="119.2" y="88.8">+3.3V</text>
<text x="264.2" y="88.8">+3.3V</text>
<text x="29.1" y="95.2">STM_SPI1_MOSI</text>
<text x="53.3" y="94">SPI1_MOSI</text>
<text x="119.2" y="94">PC13/RTC</text>
<text x="264.2" y="94">GND</text>
<text x="119.2" y="99.3">STM_OCS32_IN</text>
<text x="264.2" y="99.3">PA13/JTMS</text>
<text x="332.7" y="99.3">USB_P</text>
<text x="40.3" y="105.8">OE</text>
<text x="53.3" y="104.6">PC2/A12</text>
<text x="119.2" y="104.6">STM_OCS32_OUT</text>
<text x="264.2" y="104.6">PA12/USBDP</text>
<text x="119.2" y="109.9">STM_OCS_IN</text>
<text x="264.2" y="109.9">PA11/USBDM</text>
<text x="332.7" y="109.9">USB_N</text>
<text x="119.2" y="115.1">STM_OCS_OUT</text>
<text x="264.2" y="115.1">STM_U1_RX</text>
<text x="119.2" y="120.4">STM_NRESET</text>
<text x="119.2" y="125.7">PC0/A10</text>
<text x="264.2" y="120.4">STM_U1_TX</text>
<text x="264.2" y="125.7">PA8/U1_CK/TM1</text>
<text x="119.2" y="131">PC1/A11</text>
<text x="264.2" y="131">STM_PC9</text>
<text x="119.2" y="136.2">PC2/A12</text>
<text x="264.2" y="136.2">STM_PC8</text>
<text x="119.2" y="141.5">PC3/A13</text>
<text x="264.2" y="141.5">STM_PC7</text>
<text x="119.2" y="146.8">GND</text>
<text x="264.2" y="146.8">STM_PC6</text>
<text x="119.2" y="152">+3.3V</text>
<text x="264.2" y="152">PB15/SPI2_MOSI</text>
<text x="119.2" y="157.3">STM_U2CTS</text>
<text x="264.2" y="157.3">PB14/SPI2_MISO/U3RTS</text>
<text x="119.2" y="162.6">STM_U2RTS</text>
<text x="119.2" y="167.9">STM_U2TX</text>
<text x="264.2" y="162.6">PB13/SPI2_SCK/U3CTS</text>
<text x="264.2" y="167.9">PB12/SPI2_NSS/I2C2_SMBA</text>
<text x="66.5" y="194.2">PC0/A10</text>
<text x="195.2" y="197.3" transform="rotate(-90 195.2 197.3)">STM_PC4</text>
<text x="200.5" y="197.3" transform="rotate(-90 200.5 197.3)">STM_PC5</text>
<text x="205.7" y="197.3" transform="rotate(-90 205.7 197.3)">STM_PB0/A/TM</text>
<text x="211" y="197.3" transform="rotate(-90 211 197.3)">STM_PB1/A/TM</text>
<text x="216.3" y="197.3" transform="rotate(-90 216.3 197.3)">STM_PB2/BOOT1</text>
<text x="221.6" y="197.3" transform="rotate(-90 221.6 197.3)">STM_U3_TX</text>
<text x="226.8" y="197.3" transform="rotate(-90 226.8 197.3)">STM_U3_RX</text>
<text x="232.1" y="192" transform="rotate(-90 232.1 192)">GND</text>
<text x="237.4" y="192" transform="rotate(-90 237.4 192)">+3.3V</text>
<text x="158.3" y="199.9" transform="rotate(-90 158.3 199.9)">STM_U2RX</text>
<text x="163.6" y="199.9" transform="rotate(-90 163.6 199.9)">GND</text>
<text x="168.9" y="199.9" transform="rotate(-90 168.9 199.9)">+3.3V</text>
<text x="174.1" y="199.9" transform="rotate(-90 174.1 199.9)">STM_U2_CK</text>
<text x="179.4" y="199.9" transform="rotate(-90 179.4 199.9)">SPI1_SCK</text>
<text x="184.7" y="199.9" transform="rotate(-90 184.7 199.9)">SPI1_MISO</text>
<text x="189.9" y="199.9" transform="rotate(-90 189.9 199.9)">SPI1_MOSI</text>
<text x="287.9" y="199.5">STM_U3_RX</text>
<text x="348.5" y="199.5">STM_U3_TX</text>
<text x="66.5" y="207.4">PC1/A11</text>
<text x="119.2" y="207.4">GND</text>
<text x="287.9" y="204.7">PD8/USART3_TXr</text>
<text x="348.5" y="204.7">PD9/USART3_RXr</text>
<text x="287.9" y="210">STM_U2RX</text>
<text x="287.9" y="215.3">STM_U2CTS</text>
<text x="348.5" y="210">STM_U2TX</text>
<text x="348.5" y="215.3">STM_U2RTS</text>
<text x="287.9" y="220.6">STM_U2_CK</text>
<text x="348.5" y="220.6">PC13/RTC</text>
<text x="287.9" y="225.8">PC10</text>
<text x="348.5" y="225.8">PC11</text>
<text x="127.1" y="231.1">PC10</text>
<text x="179.8" y="231.1">STM_PC6</text>
<text x="287.9" y="231.1">PB6/I2C1_SCL</text>
<text x="348.5" y="231.1">PB7/I2C1_SDA</text>
<text x="179.8" y="236.4">+3.3V</text>
<text x="287.9" y="236.4">PB5/SMBA</text>
<text x="348.5" y="236.4">PA15/JTDI</text>
<text x="179.8" y="241.6">GND</text>
<text x="287.9" y="241.6">PB3/JTDO</text>
<text x="348.5" y="241.6">PB4/JNTRST</text>
<text x="179.8" y="246.9">RS232_TX</text>
<text x="287.9" y="246.9">+3.3V</text>
<text x="348.5" y="246.9">GND</text>
<text x="179.8" y="257.4">STM_U2RX</text>
<text x="179.8" y="252.2">RS232_RX</text>
<text x="203.5" y="257.5">RS232_RTS</text>
<text x="203.5" y="262.7">RS232_CTS</text>
<text x="124.5" y="268">RS232_RTS</text>
<text x="179.8" y="268">STM_U2TX</text>
<text x="124.5" y="273.3">RS232_CTS</text>
<text x="179.8" y="273.3">STM_U2RTS</text>
<text x="124.5" y="278.5">STM_U2CTS</text>
</g>
</svg>
